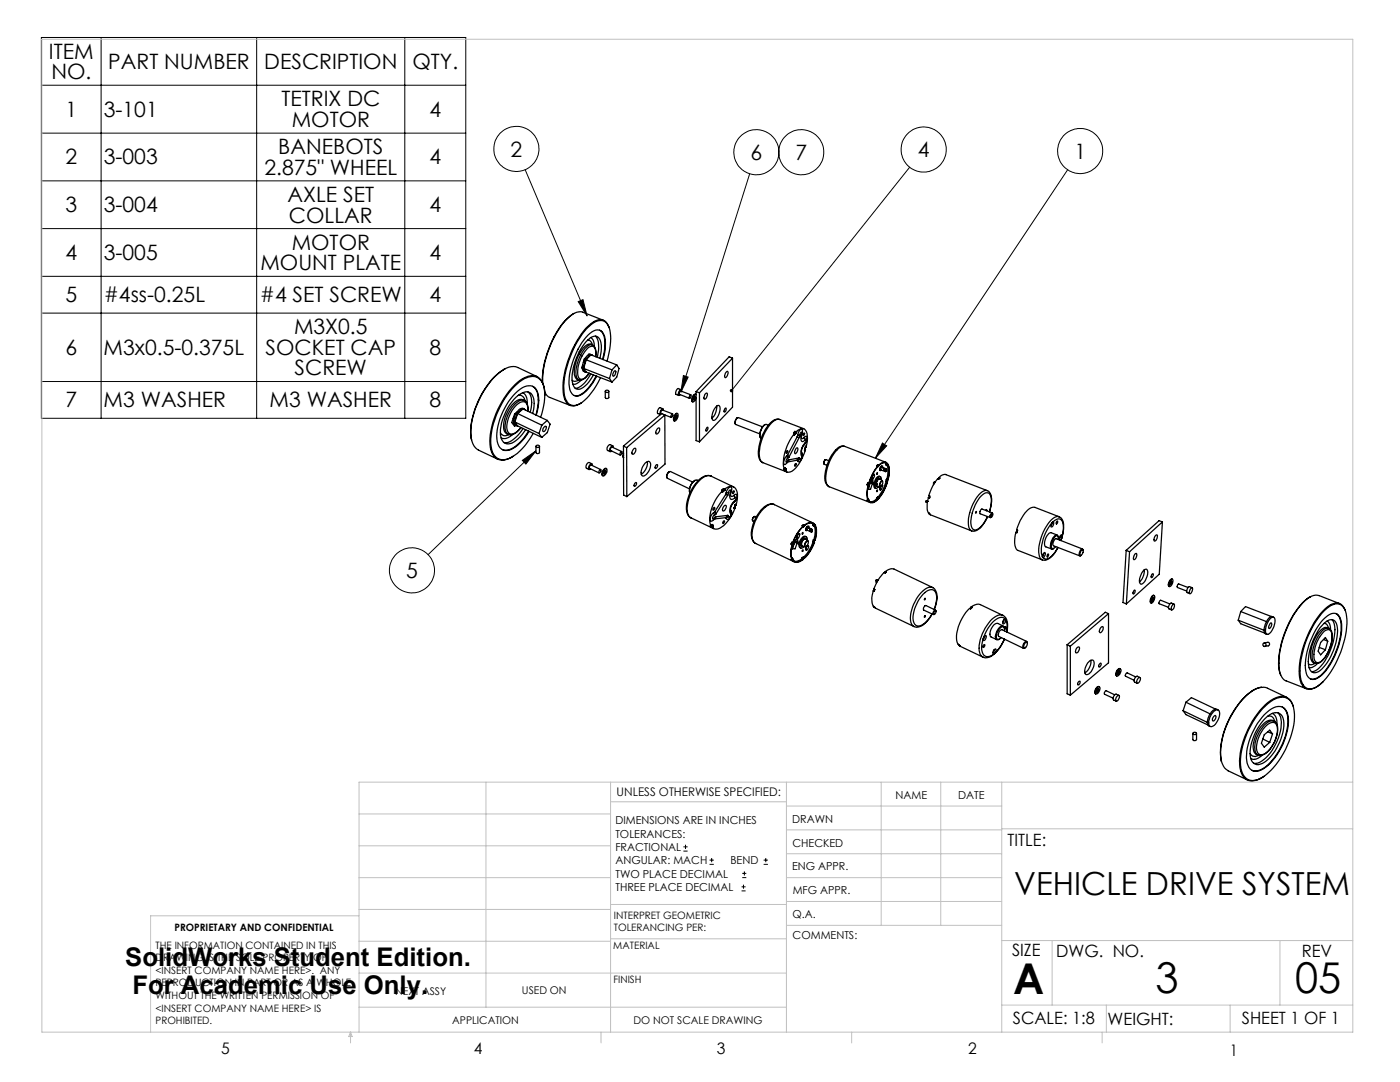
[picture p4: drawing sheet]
<svg xmlns="http://www.w3.org/2000/svg" width="279mm" height="216mm" viewBox="0 0 279 216" stroke-linecap="round" stroke-linejoin="round" font-family="sans-serif">
<g fill="none" stroke="#000" stroke-width=".2">
<path d="M8.3 7.5h84.7v76h-84.7zM8.3 17h84.7M20.2 7.5v76M51.2 7.5v76M80.8 7.5v76M8.3 26.6h84.7M8.3 36.1h84.7M104.8 33.9l12.4 29.1M149.6 34.7l-13.7 43.5M181.5 33.4l-35.5 44.6M213.1 33.9l-38.4 57.5M8.3 45.6h84.7"/>
<path d="M8.3 55.1h84.7M8.3 62.5h84.7M8.3 76.1h84.7M115.4 60.2l.9-.4 .9 3.2zM136.4 74.9l.9 .3-1.4 3zM104.2 91.9l2.8-1.9-2 2.6zM107 90l-21.6 20.7M176.1 88.4l.9 .6-2.3 2.4zM136.4 169.8h.8M136.4 169h.8M136.8 168.6v.8M141.6 172.5h.9"/>
<path d="M141.6 171.6h.9M142 171.2v.8M148 177.8h.8M148 177h.8M148.1 175.1h.8M148.1 174.3h.8M148.4 176.5v.8M148.6 173.9v.8M152.4 172.5h.8M152.4 171.6h.8M152.8 171.2v.8"/>
<circle cx="103.1" cy="29.7" r="4.5"/>
<circle cx="151" cy="30.4" r="4.5"/>
<circle cx="159.9" cy="30.4" r="4.5"/>
<circle cx="184.3" cy="29.8" r="4.5"/>
<circle cx="215.6" cy="30.1" r="4.5"/>
<circle cx="82.2" cy="113.8" r="4.5"/>
</g>
<g fill="none" stroke="#c0c0c0" stroke-width=".2">
<path d="M8.4 7.8h261.6v198.2h-261.6zM97 156.1v44.9M121.8 156.1v49.9M121.8 160h35.2M157 156.1v49.9M175.9 156.1v28.5M187.7 156.1v28.5M199.9 156.1v49.9M270 156.1h-198.4v49.9M71.6 175.1h50.2M71.6 168.8h50.2M71.6 162.4h50.2"/>
<path d="M157 170.4h42.9M157 165.6h42.9M157 160.8h42.9M157 175.1h42.9M157 179.9h42.9M199.9 165.4h70.1M71.6 194.2h85.4M71.6 187.8h50.2M71.6 181.5h50.2M71.6 182.7h-41.5v23.3M121.8 187.3h35.2M121.8 180.5h35.2"/>
<path d="M157 184.6h42.9M199.9 187.7h70.1M210 187.7v12.9M255.4 187.7v12.9M70 206v2.1M70 206l.3 .8h-.7zM71.6 201h85.4M119.9 206v2.1M170 206v2.1M199.9 200.6h70.1M220 206v2.1M220.8 200.6v5.4"/>
<path d="M245.5 200.6v5.4"/>
</g>
<path d="M176.1 88.4l.9 .6-2.3 2.4zM104.2 91.9l2.8-1.9-2 2.6zM145.8 77.7l-.2 .2 .1 .2 .3-.1-.2 .2a.34 .34 0 0 0 .4 0 .34 .34 0 0 0 0-.5 .34 .34 0 0 0-.4 0zM115.4 60.2l.9-.4 .9 3.2zM136.4 74.9l.9 .3-1.4 3z" fill="#000"/>
<g fill="none" stroke="#000" stroke-width=".25">
<path d="M100.5 73.8a15.7 15.7 0 0 0-6.2 9.7l-.3 1.5v2.3M100.8 73.6l-.2 .1M103.4 78.9a1.15 1.15 0 0 1 1.4 1M104.3 78.4a2.12 2.12 0 0 1 .9 2.1M104.6 79.9a1.98 1.98 0 0 1 .7 2.1v-.8a1.03 1.03 0 0 0-.7-1 1.03 1.03 0 0 0-1.1 .3 6.2 6.2 0 0 0-2.3 5.3 1.05 1.05 0 0 0 .8 .8 1.05 1.05 0 0 0 1.2-.5l.8-.8a2.59 2.59 0 0 1-2.4 1.4l-.2-.1M104.6 79.9l-.2-.1a1.71 1.71 0 0 0-1.9 .7 6.2 6.2 0 0 0-1.9 5.5l.4 .5 .4 .1M104.6 79.9a1.71 1.71 0 0 0-1.8 .7 6.3 6.3 0 0 0-1.8 5.5l.4 .5M105.4 78.2a4.1 4.1 0 0 1 .4 4.1M106.3 77.1l.2 .1a4.1 4.1 0 0 1 .8 3.9l-.4 1.7M107.2 75.1l-3.8-1.8a3.2 3.2 0 0 0-3.4 .8 17 17 0 0 0-6 12.8l.1 .8M108.5 77.2a2.43 2.43 0 0 0-3.8-1.8 14.3 14.3 0 0 0-6 8 10.4 10.4 0 0 0-.5 7 2.4 2.4 0 0 0 3.6 1M108.6 77.2l.2 1.6"/>
<path d="M108.7 78.2l.8 1 4.3 1.7M114.2 62.8a17 17 0 0 0-5.5 9.4l-.3 1.6-.1 2.5M114.5 62.6l-.3 .1M115.5 75.8l-.2 .2a.92 .92 0 0 1-1.1-.1M116 75.8l-.5 .5a1.25 1.25 0 0 1-1.2 .4M116.3 72.8l-.1 .7M116.5 73.5a.59 .59 0 0 0 .5 .8M116.5 73.5l5.1 2M116.5 73.5l.5 .8M116.9 71.4l-.3 .2-.2 .7M117 71.8l-.5 1.7M117 71.8l5.1 2"/>
<path d="M117 74.3l5.1 1.9M117.3 67.8a1 1 0 0 1 .9 1M117.6 70.7l-.2 .1M117.9 74.6a5 5 0 0 1-3 2.9h-.1M117.9 70.8l.4 .1M117.9 70.8l-.5 .3-.4 .7M117.9 67.3l.6 .8 .1 1M117.9 70.8l5.2 2M117.9 70.8l-.9 1M118.1 70.8l-.3-.1a1.87 1.87 0 0 0-1.4 1.6l-.2 1.4a.54 .54 0 0 0 .6 .5M118.2 68.8a2.17 2.17 0 0 1 .7 2.4M118.2 68.8l-.3-.1a2.21 2.21 0 0 0-2 1.5 7 7 0 0 0-1.2 4.8 .95 .95 0 0 0 .8 .8"/>
<path d="M118.2 68.8a2.21 2.21 0 0 0-2 1.5 6.7 6.7 0 0 0-1.1 5.2l.4 .3M118.9 71.2a1.52 1.52 0 0 0-.8-2.1 4.2 4.2 0 0 0-2.4 2.9 4.5 4.5 0 0 0-.2 3.4 .94 .94 0 0 0 1.5-.3l.6-.6a2.08 2.08 0 0 1-2.1 1.3M118.9 67.1a5 5 0 0 1 .3 4.2M119 75a8 8 0 0 1-3.6 4l-.8-.1M119.7 65.9a2.99 2.99 0 0 1 1 2.9l-.1 1.3-.3 1.6M119.7 71.5a5.5 5.5 0 0 0-.2-4 1.32 1.32 0 0 0-2.1 .3 11.5 11.5 0 0 0-3.2 8.5 1.27 1.27 0 0 0 .7 1.3 1.27 1.27 0 0 0 1.5-.3l1.1-1.1 .9-1.4M120.4 63.9l-4.1-1.6a2.89 2.89 0 0 0-3 1.2 19.5 19.5 0 0 0-5 12.9M120.4 71.8a7.6 7.6 0 0 0-.1-5.4 1.62 1.62 0 0 0-2.6 .1 14.1 14.1 0 0 0-4 11.1 1.51 1.51 0 0 0 1 1.3 1.51 1.51 0 0 0 1.5-.3 10.5 10.5 0 0 0 2.9-3.5M120.8 78.1v1.2a.4 .4 0 0 0 .7 0v-1.2M120.9 78a.3 .3 0 0 1 .4-.2 .3 .3 0 0 1 .1 .5h-.4zM121.1 72a11.5 11.5 0 0 0 .4-6.8 1.85 1.85 0 0 0-3-.8 15.7 15.7 0 0 0-5 7.7 13.3 13.3 0 0 0-.7 7.3 1.89 1.89 0 0 0 1.3 1.5 1.89 1.89 0 0 0 1.9-.5 13.2 13.2 0 0 0 3.8-5M121.5 65.2a1.86 1.86 0 0 0-3.2-.9 14.2 14.2 0 0 0-4.7 6.9 12.6 12.6 0 0 0-.8 8.6 1.77 1.77 0 0 0 2.8 .8"/>
<path d="M121.6 65.3h.1M121.6 75.5l.5 .7M122.1 73.8l-.5 1.7M122.6 74h.1a.7 .7 0 0 1-.3 1.1l-.1-.5zM123.1 72.8l-1 1M123.1 72.8l.4 .7-.4 1.7-1 1M135.9 77.8l-.5-.3a.85 .85 0 0 0-.5 1.2l.6 .2M136 78.1v-.3a.79 .79 0 0 0-.5 1.1l.2-.2M137.8 78.8a.37 .37 0 0 1 .1 .4 .37 .37 0 0 1-.4 .2zM137.9 78.8l-2.1-.8a.53 .53 0 0 0-.2 .7l2 .8M138.5 79.2l.1-.1a.37 .37 0 0 1 .2 .4 .37 .37 0 0 1-.3 .3l-.1-.2zM138.6 79.1l-.2 .7"/>
<path d="M138.9 78.7a.98 .98 0 0 0-.8 1.3l.2 .2M138.9 79.4h.1M138.9 78.7a1 1 0 0 0-.7 1.4h.3l.4-.7M138.9 78.1v9.8l.7 .3M138.9 78.1l.7 .3M139.6 78.4v9.8M140.8 78.6l.2-.2a.91 .91 0 0 1-.4 1.3l-.1-.5zM145.1 74.1h.1a.95 .95 0 0 1-.5 1.3l-.1-.5zM146.2 71.5l-6.6 6.9M146.2 71.5v9.7l-6.6 7M146.2 71.5l-.7-.3-6.6 6.9M94 87.4l.1 .3"/>
<path d="M94.1 87.7l.1 .4a2.76 2.76 0 0 0 1.3 1.7l3.8 1.8M99.9 86.4a1.09 1.09 0 0 0 1.6 .3M102.3 86.7l-.6 .4a1.71 1.71 0 0 1-1.7 .3M102.3 91.1l-.4 .3M102.4 83.5h.2M102.8 84.2a.59 .59 0 0 0 .5 .8M102.8 84.2l4.8 2.3M102.8 84.2l.5 .8M103.2 82.2l-.5 .4-.6 1.7 .6 .8 .2-.2M103.3 82.5l-.3 .6-.2 1.1M103.3 82.5l4.8 2.3M103.3 82.5l-.5 1.7"/>
<path d="M103.3 85l4.8 2.3M104.4 81.6l.4 .2M104.4 81.6l-.4 .1-.7 .8M104.4 85.5a6.4 6.4 0 0 1-3.1 2.8h-.7M104.4 81.6l4.8 2.3M104.4 81.6l-1.1 .9M104.6 81.6l-.3-.1a2.56 2.56 0 0 0-1.8 2.2l.1 .9 .4 .3M105.5 86a7.9 7.9 0 0 1-4.1 3.8l-1.1-.1M106.3 82.5a4.7 4.7 0 0 0-.3-4 2.31 2.31 0 0 0-3 .7 10.9 10.9 0 0 0-3.1 7.6 1.64 1.64 0 0 0 .9 1.6 1.64 1.64 0 0 0 1.8-.2l1.3-1.1 1-1.4M107 89.1v1.2a.37 .37 0 0 0 .3 .2 .37 .37 0 0 0 .4-.2v-1.2M107 88.9a.31 .31 0 0 1 .4-.1 .31 .31 0 0 1 .1 .5h-.4l-.1-.2zM107 82.8a6.3 6.3 0 0 0-.1-5.3 2.21 2.21 0 0 0-3.1 .2 12.6 12.6 0 0 0-4.6 10.4 1.91 1.91 0 0 0 1.2 1.7 1.91 1.91 0 0 0 2-.3l1.4-1.1 .9-1.1 .9-1.2"/>
<path d="M107.6 86.5l.5 .8M107.9 83.3a10.1 10.1 0 0 0 .4-6.8 2.39 2.39 0 0 0-3.5-1 15.6 15.6 0 0 0-6.6 9.9 7.9 7.9 0 0 0 .3 5.2 2.51 2.51 0 0 0 3.9 .5 12.2 12.2 0 0 0 4-4.6M108.1 84.8l-.5 1.7M108.7 85.1h.2a.67 .67 0 0 1-.6 .9l.1-.5zM109.2 83.9l-1.1 .9M109.2 83.9l.6 .7-.6 1.7-1.1 1M116 80.4l-.3 .2M118.1 92.5l-.5-.2a.81 .81 0 0 0-.5 1.2l.4 .2M118.2 92.9l-.1-.3a.73 .73 0 0 0-.5 1.1l.3-.1M119.8 93.7a.31 .31 0 0 1 .1 .4 .31 .31 0 0 1-.4 .2zM119.9 93.7l-1.9-.9a.49 .49 0 0 0-.3 .7l1.9 .9M120.5 93.8l.5-.3a1.04 1.04 0 0 1-.6 1.5 .94 .94 0 0 1 .1-1.2z"/>
<path d="M120.6 94l.2-.1a.36 .36 0 0 1 0 .4 .36 .36 0 0 1-.4 .2zM120.8 93.9l-.1 .4-.2 .2M121 93.5a.78 .78 0 0 0-.9 .9l.1 .4 .1 .1M122.3 89l-.5-.3a.81 .81 0 0 0-.6 1.2l.5 .2M122.4 89.3l-.1-.3a.73 .73 0 0 0-.5 1.1l.3-.1M123.9 90.2l.1-.1a.42 .42 0 0 1-.2 .7zM124.1 90.1l-1.9-.9a.46 .46 0 0 0-.4 .7l2 .9M124.4 89l.7 .3M124.4 89l.1 9.8 .6 .3M124.5 90.5l-.2 .4 .2 .4M124.5 90.8v.5M125.1 89.3v9.8"/>
<path d="M126.5 89.6l.3-.2a.78 .78 0 0 1-.6 1.2l-.1-.4zM126.7 96.4l.2-.1a.42 .42 0 0 1 .1 .4 .42 .42 0 0 1-.5 .3zM128.8 92.4a.62 .62 0 0 1 .8-.3 .62 .62 0 0 1 .2 .9 2.46 2.46 0 0 1-1.5 2 .88 .88 0 0 1-.2-1.3zM129.2 92.1a2.76 2.76 0 0 1-1.2 2.5M130.9 92.9l.2-.2a.42 .42 0 0 1 .1 .5 .42 .42 0 0 1-.5 .2zM131.2 85.5l.3-.1a.82 .82 0 0 1-.5 1.2l-.1-.5zM132 82.5l-7.6 6.5M132.3 81.6l-.6-.2a.98 .98 0 0 0-.4 1.1l.5 .2a.85 .85 0 0 1 .5-1.1l.1 .3M132.4 82.7l1.5 .6M132.7 82.8l-7.6 6.5M132.7 82.8v9.8l-7.6 6.5M133.6 94.1a1.05 1.05 0 0 0-.5 1.2"/>
<path d="M134.1 82.7v-.1a.35 .35 0 0 1 .2 .4 .35 .35 0 0 1-.4 .3zM134.2 82.6l-2-.8a.51 .51 0 0 0-.3 .7l.8 .3M134.9 82.9h.1a.47 .47 0 0 1-.2 .7zM134.9 82.6l.3-.1a1.12 1.12 0 0 1-.6 1.5l-.1-.5zM135 82.9l-.3 .7M135.2 82.5a.99 .99 0 0 0-.8 1.4l.2 .1M138.3 96.2l-4.5-2.1a1 1 0 0 0-.6 1.3l4.4 2.1M138.7 95.8a2.36 2.36 0 0 0-1.1 2.3M139.3 95.9a1.32 1.32 0 0 0-1.5 1.2l-.2 .7 .1 .6M141.1 85.3a.42 .42 0 0 1 .1 .4 .42 .42 0 0 1-.3 .3zM141.9 95a2.31 2.31 0 0 0-2.7 1 7.6 7.6 0 0 0-2 6.5l.3 .6 .4 .2M143 81.1l.2-.2a.57 .57 0 0 1 .5 .3 .57 .57 0 0 1 0 .6 2.45 2.45 0 0 1-1.3 2.1h-.1a2.65 2.65 0 0 1 .7-2.8z"/>
<path d="M143 81a3.1 3.1 0 0 1-.9 2.5M144.1 98.1h.1M144.1 98.2h.1M144.1 98.1v.1M144.3 97.9a7.9 7.9 0 0 0-2.5 6.8l.1 .3M144.3 98l-.2 .1M144.3 97.9v.1M144.4 97.5l-.4 .3 .3 .1M144.4 97.5l.1 .2M144.4 97.5l.2 .1M144.5 97.7v.1M144.5 97.8l-.2 .2"/>
<path d="M144.5 97.8l-.4 .3M144.5 97.7h.1M144.5 97.8l.1 .1M144.5 97.8h.1M144.6 97.6l.4-.2a1.35 1.35 0 0 1 1.5-.2 1.35 1.35 0 0 1 .7 1.4l-.1 1-.3 1.2M144.6 97.6v.1M144.6 97.8v.1M144.6 97.6l.1 .1M144.6 97.9l-.4 .3M144.7 97.7h-.1M144.7 97.7l-.1 .1M144.7 81.5l.1-.1a.45 .45 0 0 1-.3 .8z"/>
<path d="M144.8 98.7l-2.1 3.4M144.8 98.7l.4 .1M144.9 98.4l-.1 .3M145.2 98.8l-2.3 3.8M145.4 98.3l-.2 .5M145.4 98.3l-.5 .1M145.8 98.1l-.2 .7a.56 .56 0 0 0 .6 .8l.5-.3M145.8 98.1v-.3l-.2 .1-.2 .4M145.9 98.1v.9l.2 .1 .4-.3M145.9 98.1l.1-.8-.4-.1-.5 .6-.2 .6M145.9 98.1h-.1M146.4 98h.1a.31 .31 0 0 1 0 .3 .31 .31 0 0 1-.3 .1z"/>
<path d="M146.4 97.2l-4.5-2.2a2.03 2.03 0 0 0-2.3 .9 8.4 8.4 0 0 0-2.4 6.3 1.28 1.28 0 0 0 .7 1.1M146.5 98.8l.4-.2a1.29 1.29 0 0 1-.4 1.7M146.5 98.8l.2 .5M146.7 99.3h.2l-.2 .6M146.7 99.9a2.2 2.2 0 0 0-.9 2.6M146.7 99.9l-.2 .4M147.2 83.3a1.15 1.15 0 0 0-.5 1.3M152.2 85.2l-4.8-1.9a1.04 1.04 0 0 0-.6 1.4l4.8 1.9M152.2 92.3l4.9 1.9M152.7 84.7a2.54 2.54 0 0 0-1 2.5M153.4 84.8l-.4-.1a2.18 2.18 0 0 0-1.3 2.6l.2 .2M155.6 83.7a2.04 2.04 0 0 0-2.2 1.1 8.7 8.7 0 0 0-1.9 6.6l.3 .6 .4 .3"/>
<path d="M156.5 93.8l.2 .1M156.6 93.5h.1M156.6 93.5v.2M156.6 93.7l-.2-.1 .1 .2M156.6 93.5l.1 .2M156.7 93.4l.1 .2M156.7 93.4h.1M156.7 93.8h-.2M156.7 93.4l-.1 .1M156.7 93.8h.1M156.7 93.7v.1M156.7 93.4l.2 .3"/>
<path d="M156.8 93.8h.1M156.8 93.8l-.1 .1M156.8 93.6l-.1 .1M156.8 93.6l.1 .1M156.9 93.7h.1M156.9 93.7l-.1 .1M157 91a1.59 1.59 0 0 0-.5 1.6l.2 .1 .3-.3M157 91l.2 .5M157.1 90v-.1a.33 .33 0 0 1 .1 .4 .33 .33 0 0 1-.3 .2zM157.2 91.5a.44 .44 0 0 0-.2 .7l.2-.2M157.2 92l-.2 .4M157.2 90.8l-.2 .2"/>
<path d="M157.2 92.2l-.2 .2M157.2 90.8l.2 .4M157.4 91.8l-.2 .2M157.4 91.2l-.2 .3M157.4 91.8l-.2 .4M158.5 86.7h.1M158.5 86.8h.1M158.6 86.5a10.2 10.2 0 0 0-2.2 6.5l.2 .7M158.6 86.5l-.1 .3M158.6 86.1l-.2 .3 .2 .1M158.6 86.1l.2 .2M158.6 86.1l.3 .1"/>
<path d="M158.8 92.5a.3 .3 0 0 1 .1 .3 .3 .3 0 0 1-.3 .2v-.3zM158.8 86.3h.1M158.8 86.3l-.2 .2M158.8 86.3l-.3 .4M158.8 86.3l.1 .1M158.9 86.2l.3-.3a1.05 1.05 0 0 1 1.2-.4 1.05 1.05 0 0 1 .7 1.1v1.5l-.2 1.1M158.9 86.2v.1M158.9 89.5l.2-.1a.92 .92 0 0 1-.4 1.1l-.1-.4zM158.9 86.4h.1M158.9 86.4l-.4 .4M158.9 86.2h.1M159 86.2l-.1 .1"/>
<path d="M159 86.2l-.1 .2M159.1 91.8l.1 .1M159.1 87.2l-1.9 3.6M159.1 91.8l-1.9 .4M159.1 87.2l.4 .1M159.2 86.9l-.1 .3M159.5 91.4l.1 .2M159.5 91.4l-2.1 .4M159.5 87.3l-2.1 3.9M159.5 91.4l-.4 .4M159.6 86.8l-.1 .5M159.6 86.8l-.4 .1"/>
<path d="M159.6 91.6l-.4 .3M160 86.6l-.2 .7a.63 .63 0 0 0 .3 .8l.6-.4M160 91a.46 .46 0 0 1-.3 .7l-.1-.1M160 86.6l-.1-.4-.3 .6M160.1 90.4a1.46 1.46 0 0 1-.8 1.7l-.1-.2M160.1 86.6l-.1 .9h.2l.3-.2M160.1 86.6l.1-.6-.3-.3-.4 .3-.3 .9M160.1 86.6h-.1M160.1 90.4l-.1 .6M160.4 86.4h.1a.31 .31 0 0 1-.2 .5zM160.4 85.5l-4.8-1.8a2.25 2.25 0 0 0-2.2 1.5 8.9 8.9 0 0 0-1.7 6.4l.5 .7M160.5 88.7a1.71 1.71 0 0 0-.4 1.7"/>
<path d="M160.5 87.3l.4-.2a1.54 1.54 0 0 1-.4 1.6M160.5 87.3l.2 .4M160.6 89.7h.1M160.6 89.7h.2M160.7 87.7l.2-.1 .1 .2-.3 .5M160.7 88.3a2.61 2.61 0 0 0-.7 2.7M160.7 89.2h.1M160.7 88.3l-.2 .4M160.8 89.2l-.2 .5M160.8 89.1l.1-.1-.1 .2M160.8 89.1l-.2 .9 .1-.3M160.8 89.7a7.1 7.1 0 0 1-3 4.5 .81 .81 0 0 1-1.1-.3"/>
<path d="M160.8 89.7h-.1M160.8 89.2h.1M164.7 91.7a.68 .68 0 0 0-.3 .9M165.4 91.9l-.5-.2a.73 .73 0 0 0-.4 .9l.5 .3M168.6 89.1a1.88 1.88 0 0 0-2 .9 8.1 8.1 0 0 0-1.9 6.3l.4 .5 .4 .3M173 96.7l.2 .1M173.1 100h.3M173.2 96.8h.1M173.2 99.6h.1M173.2 97.6h.1M173.2 96.8a4.8 4.8 0 0 0 0 3.1M173.2 99.9l-.2-.1 .1 .2"/>
<path d="M173.3 99.6l.1 .3M173.3 99.6l-.1 .1M173.3 96.8a5.8 5.8 0 0 0-.1 3.1M173.3 96.4l-.1 .4M173.3 99.9l-.2 .1M173.3 99.8l.1 .1M173.3 96.8h-.1M173.3 99.9h.1M173.4 96.5l-.3-.1-.1 .3M173.4 99.9h-.1M173.4 96.5l-.2 .3M173.4 99.9v.1"/>
<path d="M173.6 96.3h.1M173.6 96.3l-.4 1.3M173.7 96.3l-.5 1.3M173.8 96.2h.3l1 .4M173.8 96.2l.9 .4M173.8 96.2l-.1 .1 1 .4M174.1 95.5h.1M174.1 96.5l-.4 1.1h-.5M174.1 95.8l-.3 .1-.2 .4M174.2 96.2v-.3l-.1-.2-.4 .6M174.3 94.7h.1a.53 .53 0 0 1-.3 .8v-.5zM174.4 96.6v.6l.4 .2"/>
<path d="M174.4 94.7a.7 .7 0 0 0-.3 .8M174.4 94.7h.1M174.5 96.4l.3 .2zM174.6 96.7l.2 .7h.3l.3-.3M174.7 96.7l.1 .1M174.7 96.6v.1M174.7 96.6h.2M174.8 96.8l.1 .2h.2M174.9 96.5l.2-.7 .3-.2 .2-.1 .5 .4a.87 .87 0 0 0-.5 1.2l-.6-.1-.2-.2M174.9 96.6l-.1 .2M174.9 96.6h.2M174.9 99.5l-.5 .4-.8 .2"/>
<path d="M174.9 99.5h.1M174.9 99.5l.3 .1M174.9 99.4v.1M174.9 99.4h.1M175 97.8h.1l-.1 .3zM175 94.4l.1-.1v.2l-.2 .1zM175 99.6h.1M175 99.4v.2M175.1 96.6l-.3 .2M175.1 92.8l-.2 .2 .3 .1M175.1 92.8l.2 .1M175.2 93.1a9.4 9.4 0 0 0-1.8 3.4"/>
<path d="M175.2 99.6a1.17 1.17 0 0 1-1.8 .4M175.2 93.2a10 10 0 0 0-1.8 3.3M175.2 99.6a1.1 1.1 0 0 1-1.8 .3M175.2 93.1v.1M175.2 99.4l.2 .1M175.2 99.4l-.1 .2M175.3 92.9h.1M175.3 92.9l-.1 .2M175.3 92.9l-.1 .3M175.3 99.2l-.3 .2M175.3 99.3l-.3 .3M175.3 99.2l-.4 .2"/>
<path d="M175.3 92.9v.1M175.3 99.4h.1M175.3 99.2v.2M175.4 99.4v.1M175.6 95.6l-.1-.1-.3 .2-.4 .8M175.6 93.9h.1M175.6 97.8h.1M175.7 95.1l-.2-.1a1.37 1.37 0 0 0-1.1 1.4M175.8 93.2v.6l1 .3M175.8 93.2l.9 .4M175.8 93.2l1 .3M175.8 96.9h.1a.54 .54 0 0 1-.2 .9l-.1-.4z"/>
<path d="M175.9 95.8l-.1-.6a1.19 1.19 0 0 0-1.1 1.2M175.9 96.1l.2-.1a.81 .81 0 0 1-.4 1l-.1-.3zM176 93h.1M176 96.9h.1M176 93a.65 .65 0 0 0-.4 .9M176 96.9a.67 .67 0 0 0-.4 .9M176.1 93.2v-.1a.45 .45 0 0 0-.5 .3 .45 .45 0 0 0 .2 .5l.1-.1M176.4 93.7l.2 .1h-.1zM176.5 93.7h.1M176.5 93.7l.1 .1M176.7 92.3l.2 .2M176.7 93.6l.1 .1"/>
<path d="M176.8 92.7l.2 .2M176.8 92.7h.1M176.8 92.3l-8.2-3.2a2.31 2.31 0 0 0-2.2 1.5 7.8 7.8 0 0 0-1.4 6l.5 .5 8.2 3.2M176.8 93.5l-.1 .1M176.8 93.5l.1 .2M176.8 96.1a7.9 7.9 0 0 1-1.6 3.1M176.8 93.7v.4M176.9 92.5v.1M176.9 92.7l.1 .2M176.9 95.7v.4M176.9 92.5l.2 .1M176.9 92.6l-.1 .1"/>
<path d="M176.9 96.1h.1M176.9 95.7h.2M176.9 95.7h.1M176.9 93.7h-.1M176.9 93.7l-.1 .4M177 92.6h.1M177 92.6l.1 .1M177 95.7l-.1 .4M177 95.6v.1M177 96l.1 .1M177 92.6l-.1 .1M177 95.6l.1 .1"/>
<path d="M177 96.1h.1M177 92.8a5.1 5.1 0 0 1 0 2.8M177.1 92.7h.1M177.1 92.7l-.1 .2M177.1 92.6a.86 .86 0 0 0-1.5 0l-.3 .3M177.1 92.6a1.2 1.2 0 0 0-1.8 .4M177.1 92.6v.1M177.1 96.1a9.2 9.2 0 0 1-1.7 3.3M177.1 95.7l-.1 .4M177.1 95.7h.1M177.1 92.6l.1 .1M177.1 92.7l.1 .1"/>
<path d="M177.1 96.1a8.7 8.7 0 0 1-1.7 3.4M177.1 96.1h.1M177.2 92.8a4.4 4.4 0 0 1 0 2.9M177.2 92.7a4.5 4.5 0 0 1 0 3M177.2 92.7v.1M184.8 100h.3M184.8 100h.1M184.8 100v.1M185.3 99.3a4.8 4.8 0 0 0 0 3l.3 .3-.2-.1M185.3 99.3h.2M185.3 99.3h.1M185.4 99.3h.1"/>
<path d="M185.5 99l-.1 .3M186.3 96.3v.4M186.4 96.3h-.1M186.5 96.2v.1M186.5 96.2h.1M186.5 96.2l-.2 .1M187.4 95.3l.5-.4 .9-.2 8.2 3.2M187.4 95.3l.2 .1M187.4 95.3v.1M187.6 95.4l-.2 .2-.3-.1a9.4 9.4 0 0 0-1.8 3.4l.3 .1-.1 .3M187.6 95.4l-.3 .2M197 97.9a2.2 2.2 0 0 1 .8 2.6l-.3 1.6"/>
<path d="M197 97.9a2.5 2.5 0 0 0-2.3 1.7 7.4 7.4 0 0 0-1.2 5.9l.4 .4M137.9 103.3l4.5 2.2M141.9 105.2h.2M141.9 104.8h.1M141.9 104.8v.2M141.9 105l-.2-.1 .2 .3M142 104.8l.1 .3M142 104.8h.1M142 104.7l.2 .2M142.1 104.7l-.1 .1M142.1 105.1l-.2 .1M142.1 104.7h.1"/>
<path d="M142.1 104.7l.2 .3M142.1 105.1l.1 .1M142.1 105.1h.1M142.2 104.9l-.1 .2M142.2 104.9l.1 .1M142.2 105h.1M142.2 105.2h-.1M142.3 105h.1M142.3 105l-.1 .2M142.5 102.3a1.4 1.4 0 0 0-.7 1.7h.3l.4-.3M142.5 101.3v-.1a.31 .31 0 0 1 .1 .4 .31 .31 0 0 1-.3 .2zM142.5 102.3l.1 .6"/>
<path d="M142.6 102.9a.38 .38 0 0 0-.4 .2 .38 .38 0 0 0 .1 .4l.3-.1M142.6 103.4l-.1 .3M142.7 102.1l-.2 .2M142.7 103.5l-.2 .2M142.7 102.1l.2 .5M142.9 103.1l-.3 .3M142.9 102.6l-.3 .3M142.9 103.1l-.2 .4M144.4 104l.1-.1a.28 .28 0 0 1 0 .4 .28 .28 0 0 1-.2 .1zM144.6 100.9l.2-.1a.82 .82 0 0 1-.5 1.2l-.1-.5zM144.8 103.3l.1 .1M144.8 103.3l-2.1 .2"/>
<path d="M145.2 102.8l.2 .2M145.2 102.8l-2.3 .3M145.2 102.8l-.4 .5M145.4 103l-.5 .4M145.8 102.5a.44 .44 0 0 1-.4 .7v-.2M145.9 102a1.33 1.33 0 0 1-.8 1.6l-.2-.2M145.9 102l-.1 .5M146.5 100.3a1.49 1.49 0 0 0-.6 1.7M146.5 101.4v.1M146.5 101.5h.1M146.5 101.4l.1 .1M146.6 101.3v.2"/>
<path d="M146.7 101.3a7 7 0 0 1-3.4 4.3 1.12 1.12 0 0 1-1.2-.4M146.7 100.8l-.2 .5h.1M146.7 100.8h.1M146.7 100.7l-.2 .7M146.7 101.3h-.1M146.8 100.8l-.2 .4 .1 .1M146.8 100.8h.1M146.9 100.6l-.2 .1M146.9 100.6l-.1 .2M146.9 100.6h.1M150.6 103.1a.63 .63 0 0 0-.4 .8M150.8 108.4l7.7 3.7"/>
<path d="M150.9 103.2a.49 .49 0 0 0-.6 .2 .49 .49 0 0 0 .2 .7M154.5 100.7h.1a2.68 2.68 0 0 0-3 1.5 6.8 6.8 0 0 0-1.5 5.4l.4 .6 .3 .2M154.5 100.7l-.1-.1a3.2 3.2 0 0 0-2.8 1.8 7.3 7.3 0 0 0-1.4 5.2l.3 .6 .3 .2M154.5 100.7l7.7 3.7M157.9 108.5l.1 .1M157.9 108.5l.2 .2M158 111.8l.2 .1M158 108.6h.1M158 108.6l.2 .1M158 111.4h.2M158.1 108.7a4.2 4.2 0 0 0 0 3M158.1 111.7l-.2-.1 .1 .2"/>
<path d="M158.1 108.7h.1M158.2 108.7a4.9 4.9 0 0 0-.1 3M158.2 111.4v.3M158.2 111.7h.1M158.2 111.4l-.1 .1M158.2 108.3l-.2-.1-.1 .3M158.2 108.3l-.1 .3M158.2 111.7l-.2 .1M158.2 108.3h.1M158.2 111.7l.1 .1M158.3 108.3l-.2 .3M158.3 111.8l-.1 .1"/>
<path d="M158.6 108.2l-.5 1.3M158.6 108.2h.1M158.6 108.2l.5-.6 .1 .2v.4M158.7 108.1h.4l.9 .4M158.7 108.1l.9 .4M158.7 108.1v.1l.9 .4M159.1 108.4l-.4 1.1h-.6M159.1 107.7l-.3 .1-.2 .4M159.2 106.8l.2-.2a.47 .47 0 0 1 .1 .5 .47 .47 0 0 1-.5 .3zM159.4 108.4l.3 .1zM159.5 108.6v.5l.3 .3M159.5 106.6h.1"/>
<path d="M159.5 106.6v-.1a.6 .6 0 0 0-.4 .9M159.6 108.6l.1 .1M159.6 108.5v.1M159.6 108.5l.2 .1M159.7 108.7v.5l.1 .2 .4-.1 .3-.3M159.8 108.6l-.1 .1M159.9 108.7v.2l.3 .1M159.9 108.5l.2-.5 .4-.5h.3l.5 .5a.75 .75 0 0 0-.6 1.1l-.6-.1-.2-.3M160 108.5l-.2 .1M160 108.5l-.1 .2h-.2M160.1 111.4l-.9 .5-.7 .1M160.1 111.3v.1"/>
<path d="M160.1 111.4l.2 .1M160.1 111.3l.1 .1M160.2 106.3l.1 .1-.2 .2zM160.2 105.2h.1M160.2 111.4v.1M160.3 105a8 8 0 0 0-2.1 3.3M160.3 111.5a1.44 1.44 0 0 1-2.1 .4M160.3 105v.1a7.7 7.7 0 0 0-2 3.2M160.3 111.5a1.35 1.35 0 0 1-2 .3M160.3 104.7l-.2 .2 .2 .1M160.3 104.7l.1 .2M160.3 104.7l.2 .1"/>
<path d="M160.3 111.4h.2M160.4 104.9h.1M160.4 104.9l-.1 .1M160.4 104.9l-.2 .3M160.4 111.2l-.2 .2M160.4 111.3l-.2 .2M160.4 111.2l-.3 .1M160.4 111.3l.1 .1M160.4 111.2v.1M160.5 104.8v.1M160.5 111.4h.1M160.8 107.6l-.2-.1h-.2l-.5 1"/>
<path d="M160.8 108.2l.3-.2a.59 .59 0 0 1 .1 .6 .59 .59 0 0 1-.5 .4zM160.9 107.1l-.2-.1a1.43 1.43 0 0 0-1.2 1.3M161 105.2v.6l.9 .4 .1-.1M161 105.2l.9 .4M161 105.2h.1l.9 .4M161.1 107.8a.53 .53 0 0 0-.3-.7l-.5 .3-.6 1M161.1 108.9h.1a.49 .49 0 0 1 .1 .5 .49 .49 0 0 1-.5 .3v-.3zM161.3 105h.1M161.3 105a.57 .57 0 0 0-.4 .9M161.3 108.9a.6 .6 0 0 0-.4 .8M161.4 105.3v-.2a.47 .47 0 0 0-.5 .3 .47 .47 0 0 0 .1 .5l.1-.1M161.7 105.7h.1"/>
<path d="M161.7 105.7l.2 .2M161.9 105.6l.1 .2M162 105.6h-.1M162 105.6l.1 .1M162 105.8v.3M162.1 104.4l.2 .2M162.1 105.7l-.1 .1M162.1 105.7l-.1 .4M162.2 104.7l.2 .3M162.2 104.7l.1 .1M162.3 108.1a8.6 8.6 0 0 1-1.9 3.1M162.3 104.6l-.1 .1"/>
<path d="M162.3 104.8l.1 .2M162.3 104.6l.2 .1M162.3 107.7l-.1 .4h.1M162.3 107.7l.2 .1M162.3 107.7h.1M162.4 104.7h.1M162.4 104.7l.1 .1M162.4 104.7l-.1 .1M162.4 107.7h.1M162.4 108.1l.2 .1M162.5 104.9a3.9 3.9 0 0 1-.1 2.8M162.5 104.7a.57 .57 0 0 0-.8-.5l-1.2 .6"/>
<path d="M162.5 104.7a1.43 1.43 0 0 0-2 .2M162.5 104.8h.1M162.5 107.8l-.2 .3M162.5 107.8h.1M162.5 104.8l-.1 .2M162.6 108.2a8 8 0 0 1-2.1 3.2M162.6 108.2h-.1a7.7 7.7 0 0 1-2 3.2M162.6 104.8a3.9 3.9 0 0 1 0 3M162.7 104.7a3.8 3.8 0 0 1-.1 3.1M162.7 104.7h-.2v.1M162.7 104.7l-.1 .1M174.3 117.9a4.2 4.2 0 0 0 0 3.1l.3 .2-.2-.1"/>
<path d="M174.3 117.9l.2 .1M174.3 117.9h.1M174.4 117.9l.1 .1M174.6 117.6l-.2 .3M174.6 117.6l-.1 .4M174.8 115.8l.1 .5M174.9 115.7l.3 .2M174.9 115.7l-.1 .1M175 115.7l.2 .1M175 115.7h-.1M175 115.7l-.2 .1M175.1 116l-.1 .1"/>
<path d="M176.7 114.1l.9-.5 .8-.1 7.7 3.7M176.7 114.1l.2 .1M176.7 114.1l.1 .1M176.9 114.2l-.3 .1M176.9 114.2l-.2 .1-.2-.1a8.9 8.9 0 0 0-2.1 3.3l.2 .1M184.5 119.5l.1-.1 .1 .1-.2 .2zM184.8 100.1v.1M184.8 100.2l.3 .1M184.9 100l.2 .1M184.9 100l-.1 .2M185.1 100h.1M185.4 102.5l.1 .2 8.4 3.2"/>
<path d="M185.4 102.4v.1M186.2 117.3a2.35 2.35 0 0 1 .7 2.6l-.5 1.7M186.2 117.3l-.2-.1a3.2 3.2 0 0 0-2.8 1.8 7.3 7.3 0 0 0-1.4 5.2l.3 .6 .3 .2M194.8 102.1l.1 .1-.2 .2zM196.7 101.8h.1M196.7 101.8l.2-.1v.2M197.4 102.1a4.3 4.3 0 0 0 0-3.6 1.23 1.23 0 0 0-1.6 .5 7.9 7.9 0 0 0-1.9 6.1 .88 .88 0 0 0 .7 .7 .88 .88 0 0 0 .9-.5l.9-1 .7-1.2a4.5 4.5 0 0 1-2.7 2.9l-.4-.1M197.9 102.6a.33 .33 0 0 1 .3 .3 .33 .33 0 0 1-.3 .3h-.2zM198 102.3l-2-.7a.76 .76 0 0 0-.4 .9l2.1 .8M198.1 102.6l-.1-.2a.61 .61 0 0 0-.3 .9l.2-.1M202.7 106.2a3.9 3.9 0 0 0 .3 3.5l5 2M202.7 106.2l.3 .1"/>
<path d="M203 105.7l-.1 .6M208 111.1l.2 .2M208 111.1l.2-.6 .3-.3a.66 .66 0 0 1-.3 1.1M208.2 110.4l-.1 .5M209.1 110.6a.26 .26 0 0 1 .2 .3 .26 .26 0 0 1-.3 .2zM209.9 104.4a8.1 8.1 0 0 0-2 6.4l.1 .3M209.9 104.3l-.2 .5M210.1 104.1l.4-.2a1.01 1.01 0 0 1 1.2-.3 1.01 1.01 0 0 1 .5 1.2l-.2 2.2M210.1 104.1l-.2 .3M210.1 104.1a.63 .63 0 0 1-.3 1l.1-.7M210.3 109.4l-.2 .1M210.7 109.1l-.6 .4"/>
<path d="M210.9 104.1l.2-.1a.3 .3 0 0 1 0 .4 .3 .3 0 0 1-.3 .1zM211 106.8l-1.2-.5a2.16 2.16 0 0 0-1.1 2.8l1.2 .4M211.1 109.2a3.3 3.3 0 0 1-2.5 2.3l-.4-.2M211.1 109.3a4 4 0 0 1-2.6 2.5l-.5-.1M211.2 107.1l-.2-.3a1.64 1.64 0 0 0-1.3 1.6v1.1h.4M211.2 107.7v-.5l-.2-.3a1.36 1.36 0 0 0-1.1 1.4l-.1 .9 .3 .3M211.3 103.1l.4 .2a3.6 3.6 0 0 1 .4 3.3l-.4 1.3M211.3 103.1l-4.9-1.9a3.1 3.1 0 0 0-2.5 2.2l-1 2.3 .2 .1-.1 .5M211.3 103.1a2.24 2.24 0 0 0-2.2 1.5 9 9 0 0 0-1.7 6.4l.4 .5 .2 .2M211.6 106.9l-.2 .5M211.9 107.4l-.2 .4M212 107l-.1 .4"/>
<path d="M212 107l-.1-.3a.76 .76 0 0 0-.4 1l.4-.3M215.9 109.7h.1a.74 .74 0 0 1-.4 1.1l-.1-.3zM216 109.5l-5.2-2a1.08 1.08 0 0 0-.5 1.4l5.2 2M216.1 109.8v-.2a.82 .82 0 0 0-.7 1.1l.1 .2 .3-.1M224.8 109.8l-.7 10.4 .7 .3M224.8 109.8l.6 .3M225.4 110.1l-.6 10.4M226.3 117.8l.1-.1a.45 .45 0 0 1-.3 .8zM226.5 110.5l.3-.1a.92 .92 0 0 1-.5 1.3l-.1-.5zM228.4 113.7a2.99 2.99 0 0 1-1 2.4M228.4 113.7l.4-.1a1.79 1.79 0 0 1-.2 2.1l-.7 .9a.71 .71 0 0 1-.5-1.1l.4-1.1zM229.9 114.6l.1-.1a.43 .43 0 0 1 .1 .4 .43 .43 0 0 1-.4 .3z"/>
<path d="M230 119.3l.2-.1a.41 .41 0 0 1-.3 .7zM230.1 118.9l.2-.1a1.01 1.01 0 0 1-.6 1.5v-.5zM230.1 119.2l.1 .3-.3 .4M230.4 118.9a.84 .84 0 0 0-.8 1.1l.2 .3M230.6 106.8l.3-.1a.86 .86 0 0 1-.5 1.3l-.1-.5zM232 104.1l-6.6 6M232 104.1l-.6 10.5-6.6 5.9M232 104.1l-.7-.2-6.5 5.9M233.7 116h.1a.41 .41 0 0 1-.3 .6zM233.8 115.6h.1a.97 .97 0 0 1-.5 1.4l-.1-.3 .1-.5zM233.8 116l-.3 .6M234 115.6a.94 .94 0 0 0-.6 1.5"/>
<path d="M237.1 117.2l-1.9-.7-.2 .2v.5l1.8 .7M237.8 117.3a.75 .75 0 0 1-.3 1.2l-.2-.3 .2-.4zM237.9 117.3l-.5-.2a.94 .94 0 0 0-.5 1.2l.6 .2M260.8 119.5a18.6 18.6 0 0 0-5.6 12.7M261.4 119.1l-.5 .4M174.4 121.1l8 3.9M174.4 121v.1M184.5 122.9l.1-.1 .1 .2-.2 .2zM186.4 121.6a4.6 4.6 0 0 0 .2-3.6 1.29 1.29 0 0 0-2 .3 7.2 7.2 0 0 0-2.3 5.6 1.1 1.1 0 0 0 .7 1 1.1 1.1 0 0 0 1.2-.3l1.1-1 .7-1.1a4.4 4.4 0 0 1-3.1 2.7l-.5-.2M186.5 122l.2-.1a.37 .37 0 0 1 0 .4 .37 .37 0 0 1-.3 .2zM186.7 121.7l-1.9-.9a.66 .66 0 0 0-.4 .9l1.9 .9M186.8 122v-.2a.44 .44 0 0 0-.6 .3 .44 .44 0 0 0 .2 .5h.1"/>
<path d="M191.3 128.8l4.9 2.3M191.4 128.7l-.1 .1M193.8 121.1l1.1-.5h.7l4.6 2.2M193.8 121.1l.2 .1M193.8 121.1l.1 .1M194 121.2l-.4 .3M194 121.2l-.3 .3-.2-.1a8.6 8.6 0 0 0-2.6 6.4l.3 .7 .4 .3h-.3M196.2 127.6a2.89 2.89 0 0 0 .4 3.3 1.55 1.55 0 0 0 1.7-.4M196.3 128.7l.1-.1a.29 .29 0 0 1 .1 .4 .29 .29 0 0 1-.3 .1zM196.3 127.1l-.1 .5M196.3 127.1l.4-.3a.6 .6 0 0 1-.5 .9v-.1M196.5 127l-.1 .4-.2 .1"/>
<path d="M198.4 129.6v.4l-.2 .2M198.6 130.2l-.3 .3M198.6 130.2l.2-.7a.57 .57 0 0 0-.6 .4 .57 .57 0 0 0 .1 .6M200.2 122.8a2.92 2.92 0 0 1 .7 3.3M200.2 122.8a2.74 2.74 0 0 0-2.9 1.5 7.2 7.2 0 0 0-1.7 6.3l.6 .5M200.2 124.9l-1.1-.5a2.14 2.14 0 0 0-1.4 2.6l1.2 .6M200.3 123.6v.4l-.2 .2M200.4 127.5l-.7 1.4-1.1 1.3M200.4 127.5a6.5 6.5 0 0 1-3.1 3.7l-.7 .1-.4-.2M200.4 125.2l.2-.2a.33 .33 0 0 1-.1 .6M200.4 125.9a.54 .54 0 0 0-.2-.8 .54 .54 0 0 0-.7 .4 1.65 1.65 0 0 0-.4 2.1l.4-.1 .3-.3M200.5 125.4l-.1-.3-.3-.2a2.08 2.08 0 0 0-1.5 2.1 .49 .49 0 0 0 .7 .6l.2-.1"/>
<path d="M200.6 123.5a1.38 1.38 0 0 0-2 .2l-1.4 1.7-.9 1.7M200.6 123.5l.1 .2M200.6 123.5a.61 .61 0 0 0-.3 1l.4-.4v-.4M200.7 123.7l.3 1.2-.1 1.2M204.5 129.3h.1M204.6 128.2h.3a.82 .82 0 0 1-.5 1.1l-.1-.5zM204.9 128l-4.9-2.3a.96 .96 0 0 0-.6 1.3l4.9 2.4M205 128.3l-.1-.3a1.05 1.05 0 0 0-.7 1.3l.5-.1M213 128.7l.6 .2M213 128.7v9.7l.6 .3M213.6 128.9v9.8M214.8 129.4l.5-.3a.78 .78 0 0 1-.6 1.2l-.1-.3z"/>
<path d="M215.2 136.1l.2-.2a.41 .41 0 0 1 .1 .5 .41 .41 0 0 1-.4 .2zM217.1 132.3l.4-.5a.51 .51 0 0 1 .7 0 .51 .51 0 0 1 .2 .6 2.58 2.58 0 0 1-1.5 2.2 .88 .88 0 0 1-.3-1.3zM217.7 131.8a2.76 2.76 0 0 1-1.2 2.5M218.8 137.4l.3-.3h.3a1 1 0 0 1-.7 1.4l-.1-.6zM219 137.4h.1a.38 .38 0 0 1 .1 .4 .38 .38 0 0 1-.4 .2zM219.1 137.4v.4l-.3 .2M219.4 137a.92 .92 0 0 0-.7 1.5M219.4 132.5l.2-.2a.41 .41 0 0 1 .1 .5 .41 .41 0 0 1-.4 .2zM219.7 125.2l.3-.2a.78 .78 0 0 1-.5 1.2l-.1-.4zM221.2 122.4l-.6-.2-7.6 6.5M221.2 122.4l-7.6 6.5M221.2 122.4v9.9l-7.6 6.4"/>
<path d="M222.5 138.6l-1.7-.8a.52 .52 0 0 0-.3 .7l1.6 .8M223 138.9l.3-.2a.85 .85 0 0 1-.6 1.2v-.4zM223.2 133.9l.1-.1a.38 .38 0 0 1 .1 .5 .38 .38 0 0 1-.4 .2zM223.3 133.5h.3a1.04 1.04 0 0 1-.7 1.4l-.1-.6zM223.3 138.7l-.5-.2a.85 .85 0 0 0-.5 1.2l.4 .2M223.3 133.8v.4l-.3 .3M223.6 133.5a.92 .92 0 0 0-.8 1.3l.1 .1M226.7 135.1l-1.7-.8a.5 .5 0 0 0-.4 .6l1.7 .8M227.2 135.3l.3-.1a.85 .85 0 0 1-.6 1.1v-.4zM227.5 135.2l-.5-.3a.85 .85 0 0 0-.6 1.2l.5 .2M233.5 120.5l-1.9-.7-.2 .3v.4l1.8 .7M234.1 120.7l.2-.2a.89 .89 0 0 1-.5 1.2v-.5z"/>
<path d="M234.3 120.5l-.5-.2a.92 .92 0 0 0-.5 1.2l.5 .2M247.1 123.8l5.2 2M247.1 123.8l.5 .7 4.8 1.8M247.6 122l5.2 2M247.6 122l1-1 5.1 2M247.6 122l-.5 1.8M249.8 137.9a16.3 16.3 0 0 0-6.2 12.9l.1 .9M251.7 137.1l-.7 .2-1.1 .6M252.3 128.3l.7-.1a.36 .36 0 0 1 .4 .3 .36 .36 0 0 1-.3 .4l-.7 .1M252.3 125.8l.1 .5 .4 .3M252.8 124l-.5 1.1v.7M253.5 124.4l.1-.1a.73 .73 0 0 1-.3 1.1l-.1-.5z"/>
<path d="M253.6 123.4a.47 .47 0 0 1 .5-.2 .47 .47 0 0 1 .4 .4 3.4 3.4 0 0 1-1.5 3 .79 .79 0 0 1-.4-1.2l.4-1.2zM253.7 123a1.7 1.7 0 0 0-.9 1M253.7 123l.5 .2M255.2 132.3v.9l.4 1.4M256.8 139.1l-3.8-1.8a3.6 3.6 0 0 0-3.8 1.1 17 17 0 0 0-5.6 12.3 3.7 3.7 0 0 0 1.5 3.1l3.8 1.8M262.4 132.3l-.1 .1a.96 .96 0 0 1-1.2 0M262.5 132.4h.1M262.9 132.4l-.4 .4a1.49 1.49 0 0 1-1.2 .4M263.3 129.2l1.2 .4M264 136.1l-1.4 1.1M264.1 123.6l.8-.7a1.5 1.5 0 0 1 1.6-.5 1.5 1.5 0 0 1 1 1.2 12.3 12.3 0 0 1-1.8 8.6 6.4 6.4 0 0 1-3.5 3.4 1.55 1.55 0 0 1-1.6-1.7 14.2 14.2 0 0 1 3.5-10.3zM264.1 127.6l.9 .4"/>
<path d="M264.2 124.4l.4-.3a1.26 1.26 0 0 1 1.4-.4 1.26 1.26 0 0 1 .8 1.2 10.9 10.9 0 0 1-3.7 9.1 1.23 1.23 0 0 1-1.9-1 11.4 11.4 0 0 1 3-8.6zM264.2 121.9a3.1 3.1 0 0 1 3.3-1.2 3.4 3.4 0 0 1 1.3 3 19.2 19.2 0 0 1-5 12.5 2.63 2.63 0 0 1-3.2 1 4 4 0 0 1-1.2-3.3 19.5 19.5 0 0 1 4.8-12zM264.2 126a.86 .86 0 0 1 1.1-.3 .86 .86 0 0 1 .5 .9 6.7 6.7 0 0 1-2.4 5.5 .84 .84 0 0 1-1-.1 .84 .84 0 0 1-.2-.9 7.3 7.3 0 0 1 2-5.1zM264.2 124.4a1.04 1.04 0 0 1 .9 .9l-.3-.1a1.53 1.53 0 0 0-1.5 .9 7 7 0 0 0-1.6 5.6 .89 .89 0 0 0 .8 .7M264.9 123.9l.5 .6 .1 1.1M265 128l-.5-.8-.9 1-.5 1.7 .5 .8 .9-1.1M265 128l-.5 1.6M265.2 125.4a1.66 1.66 0 0 1 .7 2 6.8 6.8 0 0 1-2.6 4.9l-.8 .1M265.2 125.3h-.2a3.3 3.3 0 0 0-2.3 2.2 5.4 5.4 0 0 0-.6 4.6l.4 .3M265.8 123.6a3.6 3.6 0 0 1 .5 3.2 10.7 10.7 0 0 1-3.7 7l-.9 .2M266.6 122.4a3.3 3.3 0 0 1 1.1 3.3 14.9 14.9 0 0 1-4.1 9l-1.2 .7-.9 .1M267.3 120.4l-4-1.5a3.3 3.3 0 0 0-3.3 1.4 19.2 19.2 0 0 0-4.7 13.3 2.63 2.63 0 0 0 1.4 2.3l4 1.5"/>
<path d="M268.4 121.6a1.83 1.83 0 0 0-3-.8 16.7 16.7 0 0 0-5.8 10 7.8 7.8 0 0 0 .5 6.2 1.86 1.86 0 0 0 2.4 .2M268.4 121.6v.1M236.1 141.8l4.8 2.3M236.1 141.8l.6 .8 4.4 2.1M236.7 140.1l-.6 1.7M236.7 140.1l4.8 2.4M236.7 140.1l1.1-.9 4.8 2.3M238.1 146.3v1.3a.43 .43 0 0 0 .7 0v-1.3M238.2 146.2h.5a.31 .31 0 0 1-.3 .4 .31 .31 0 0 1-.3-.4zM240.9 144.1l.2 .6 .4 .3M241.5 142.5l-.4 .8-.2 .8M242.2 143l.3-.2a.65 .65 0 0 1-.4 1.1l-.1-.5z"/>
<path d="M242.3 141.9a.61 .61 0 0 1 .8-.2 .61 .61 0 0 1 .3 .7 3.2 3.2 0 0 1-1.6 2.6 .54 .54 0 0 1-.6-.7l.2-1.1zM242.6 141.5a1.71 1.71 0 0 0-1.1 1M242.6 141.5l.5 .2M243.7 151.8v.1M249.5 150.4a1.15 1.15 0 0 0 1.6 .3M250.7 150.5l.3 .2M251.9 150.7a2.06 2.06 0 0 1-2.3 .7M252 141.4a5.7 5.7 0 0 1 4.1-2.3 2.59 2.59 0 0 1 2.2 2.8 15.7 15.7 0 0 1-3.1 10 8.2 8.2 0 0 1-4.7 3.8 2.38 2.38 0 0 1-2.8-2.4 16 16 0 0 1 3.8-11.3zM252 147.5l1.4 .6M252.2 154.9l-.7 .5M252.3 142.6a3.7 3.7 0 0 1 3.5-1.6 2.93 2.93 0 0 1 1.3 3.3 12.9 12.9 0 0 1-4.9 9.1 1.99 1.99 0 0 1-2.3 .3 1.99 1.99 0 0 1-1.1-1.9 12.8 12.8 0 0 1 3.5-9.2zM252.4 145.1l.7-.6a1.02 1.02 0 0 1 1.1-.3 1.02 1.02 0 0 1 .7 1 5.9 5.9 0 0 1-2.8 5.3 1 1 0 0 1-1.3-1.1 6.7 6.7 0 0 1 1.6-4.3z"/>
<path d="M252.5 143.4a2.39 2.39 0 0 1 3-.9 3.6 3.6 0 0 1 .5 3.6 9.8 9.8 0 0 1-4 6.2 1.58 1.58 0 0 1-1.7 .1 1.58 1.58 0 0 1-.8-1.5 10.5 10.5 0 0 1 3-7.5zM253 146l1 .4M253 142.9h.2a1.14 1.14 0 0 1 1.2 1.1M253.9 142.3l.2 .2a2.27 2.27 0 0 1 .7 2M254 146.4l-.6 1.7M254 146.4l-.6-.7-1.1 .9-.6 1.7 .6 .8 1.1-1M254.2 143.9a2.24 2.24 0 0 1 .6 2.7 5.1 5.1 0 0 1-3.2 4.1h-.6M254.2 143.9h.1M254.2 143.9a1.7 1.7 0 0 0-2.2 .7 6.7 6.7 0 0 0-1.8 5.2l.1 .3 .5 .4M254.2 143.9a2.18 2.18 0 0 0-2.2 1.2 5.9 5.9 0 0 0-1.4 5.1l.4 .5M255 142.2a4 4 0 0 1 .6 3.6 9.3 9.3 0 0 1-4.6 6.5h-.8M255.9 141.1a3.1 3.1 0 0 1 1.1 3.1 13.1 13.1 0 0 1-4.9 9.2l-.5 .2a2.02 2.02 0 0 1-1.7 .1"/>
<path d="M258.1 140.9a2.34 2.34 0 0 0-3.5-1.7 13.1 13.1 0 0 0-5.9 7.1 11.5 11.5 0 0 0-1 7.9 2.38 2.38 0 0 0 3.7 1.2"/>
<circle cx="160.2" cy="109.9" r=".13"/>
<circle cx="161.7" cy="105.8" r=".14"/>
<circle cx="252.3" cy="128.6" r=".33"/>
</g>
<g font-size="8.5">
<text x="202.2" y="198.3">A</text>
<text x="230.6" y="198.1">3</text>
<text x="258.4" y="198.1">05</text>
</g>
<text font-size="6.3" x="202.4" y="178.6">VEHICLE DRIVE SYSTEM</text>
<g font-size="5.1">
<text x="25" y="192.8">SolidWorks Student Edition.</text>
<text x="26.4" y="198.4">For Academic Use Only.</text>
</g>
<g font-size="4.2">
<text x="9.8" y="11.7">ITEM</text>
<text x="10.2" y="15.8">NO.</text>
<text x="21.6" y="13.7">PART NUMBER</text>
<text x="52.8" y="13.7">DESCRIPTION</text>
<text x="82.3" y="13.7">QTY.</text>
<text x="13.1" y="23.3">1</text>
<text x="20.7" y="23.3">3-101</text>
<text x="56.2" y="21.2">TETRIX DC</text>
<text x="85.7" y="23.3">4</text>
<text x="58.2" y="25.3">MOTOR</text>
<text x="13.1" y="32.8">2</text>
<text x="20.7" y="32.8">3-003</text>
<text x="52.8" y="34.9">2.875&quot; WHEEL</text>
<text x="55.5" y="30.8">BANEBOTS</text>
<text x="85.7" y="32.8">4</text>
<text x="101.9" y="31.3">2</text>
<text x="149.8" y="31.9">6</text>
<text x="158.8" y="31.9">7</text>
<text x="183.2" y="31.4">4</text>
<text x="214.4" y="31.7">1</text>
<text x="57.4" y="40.3">AXLE SET</text>
<text x="13.1" y="42.4">3</text>
<text x="20.7" y="42.4">3-004</text>
<text x="57.7" y="44.4">COLLAR</text>
<text x="85.7" y="42.4">4</text>
<text x="13.1" y="51.9">4</text>
<text x="20.7" y="51.9">3-005</text>
<text x="52" y="54">MOUNT PLATE</text>
<text x="58.2" y="49.8">MOTOR</text>
<text x="85.7" y="51.9">4</text>
<text x="13.1" y="60.3">5</text>
<text x="20.7" y="60.3">#4ss-0.25L</text>
<text x="51.8" y="60.3">#4 SET SCREW</text>
<text x="85.7" y="60.3">4</text>
<text x="13.1" y="70.8">6</text>
<text x="20.7" y="70.8">M3x0.5-0.375L</text>
<text x="53" y="70.8">SOCKET CAP</text>
<text x="58.7" y="66.7">M3X0.5</text>
<text x="85.7" y="70.8">8</text>
<text x="58.8" y="74.9">SCREW</text>
<text x="13.1" y="81.3">7</text>
<text x="20.7" y="81.3">M3 WASHER</text>
<text x="53.8" y="81.3">M3 WASHER</text>
<text x="85.7" y="81.3">8</text>
<text x="81.1" y="115.4">5</text>
</g>
<g font-size="3.4">
<text x="201.1" y="168.8">TITLE:</text>
<text x="202" y="190.8">SIZE</text>
<text x="210.8" y="190.9">DWG. NO.</text>
<text x="259.8" y="191">REV</text>
<text x="202.1" y="204.4">SCALE: 1:8</text>
<text x="221" y="204.5">WEIGHT:</text>
<text x="247.8" y="204.4">SHEET 1 OF 1</text>
</g>
<g font-size="3.2">
<text x="44.2" y="210.4">5</text>
<text x="94.6" y="210.3">4</text>
<text x="143.1" y="210.4">3</text>
<text x="193.2" y="210.3">2</text>
<text x="245.4" y="210.6">1</text>
</g>
<text font-size="2.4" x="123.1" y="158.9">UNLESS OTHERWISE SPECIFIED:</text>
<g font-size="2.2">
<text x="178.7" y="159.4">NAME</text>
<text x="191.2" y="159.4">DATE</text>
<text x="122.8" y="164.5">DIMENSIONS ARE IN INCHES</text>
<text x="122.8" y="167.1">TOLERANCES:</text>
<text x="158.1" y="164.2">DRAWN</text>
<text x="122.8" y="169.8">FRACTIONAL</text>
<text x="122.8" y="172.5">ANGULAR: MACH</text>
<text x="145.8" y="172.5">BEND</text>
<text x="158.1" y="173.7">ENG APPR.</text>
<text x="158.2" y="169.1">CHECKED</text>
<text x="122.8" y="175.1">TWO PLACE DECIMAL</text>
<text x="122.8" y="177.8">THREE PLACE DECIMAL</text>
<text x="158.2" y="178.4">MFG APPR.</text>
<text x="158.2" y="183.2">Q.A.</text>
<text x="158.2" y="187.4">COMMENTS:</text>
</g>
<g font-size="2.1">
<text x="78.8" y="198.5">NEXT ASSY</text>
<text x="104.2" y="198.4">USED ON</text>
<text x="90.2" y="204.3">APPLICATION</text>
<text x="126.4" y="204.3">DO NOT SCALE DRAWING</text>
</g>
<g font-size="2">
<text x="34.8" y="185.7">PROPRIETARY AND CONFIDENTIAL</text>
<text x="122.5" y="183.3">INTERPRET GEOMETRIC</text>
<text x="122.5" y="185.9">TOLERANCING PER:</text>
<text x="31.1" y="189.3">THE INFORMATION CONTAINED IN THIS</text>
<text x="31.1" y="191.8">DRAWING IS THE SOLE PROPERTY OF</text>
<text x="122.4" y="189.4">MATERIAL</text>
<text x="31.1" y="194.3">&lt;INSERT COMPANY NAME HERE&gt;. ANY</text>
<text x="31.1" y="196.8">REPRODUCTION IN PART OR AS A WHOLE</text>
<text x="122.4" y="196.2">FINISH</text>
<text x="31.1" y="199.4">WITHOUT THE WRITTEN PERMISSION OF</text>
<text x="31.1" y="201.9">&lt;INSERT COMPANY NAME HERE&gt; IS</text>
<text x="31.1" y="204.4">PROHIBITED.</text>
</g>
</svg>
